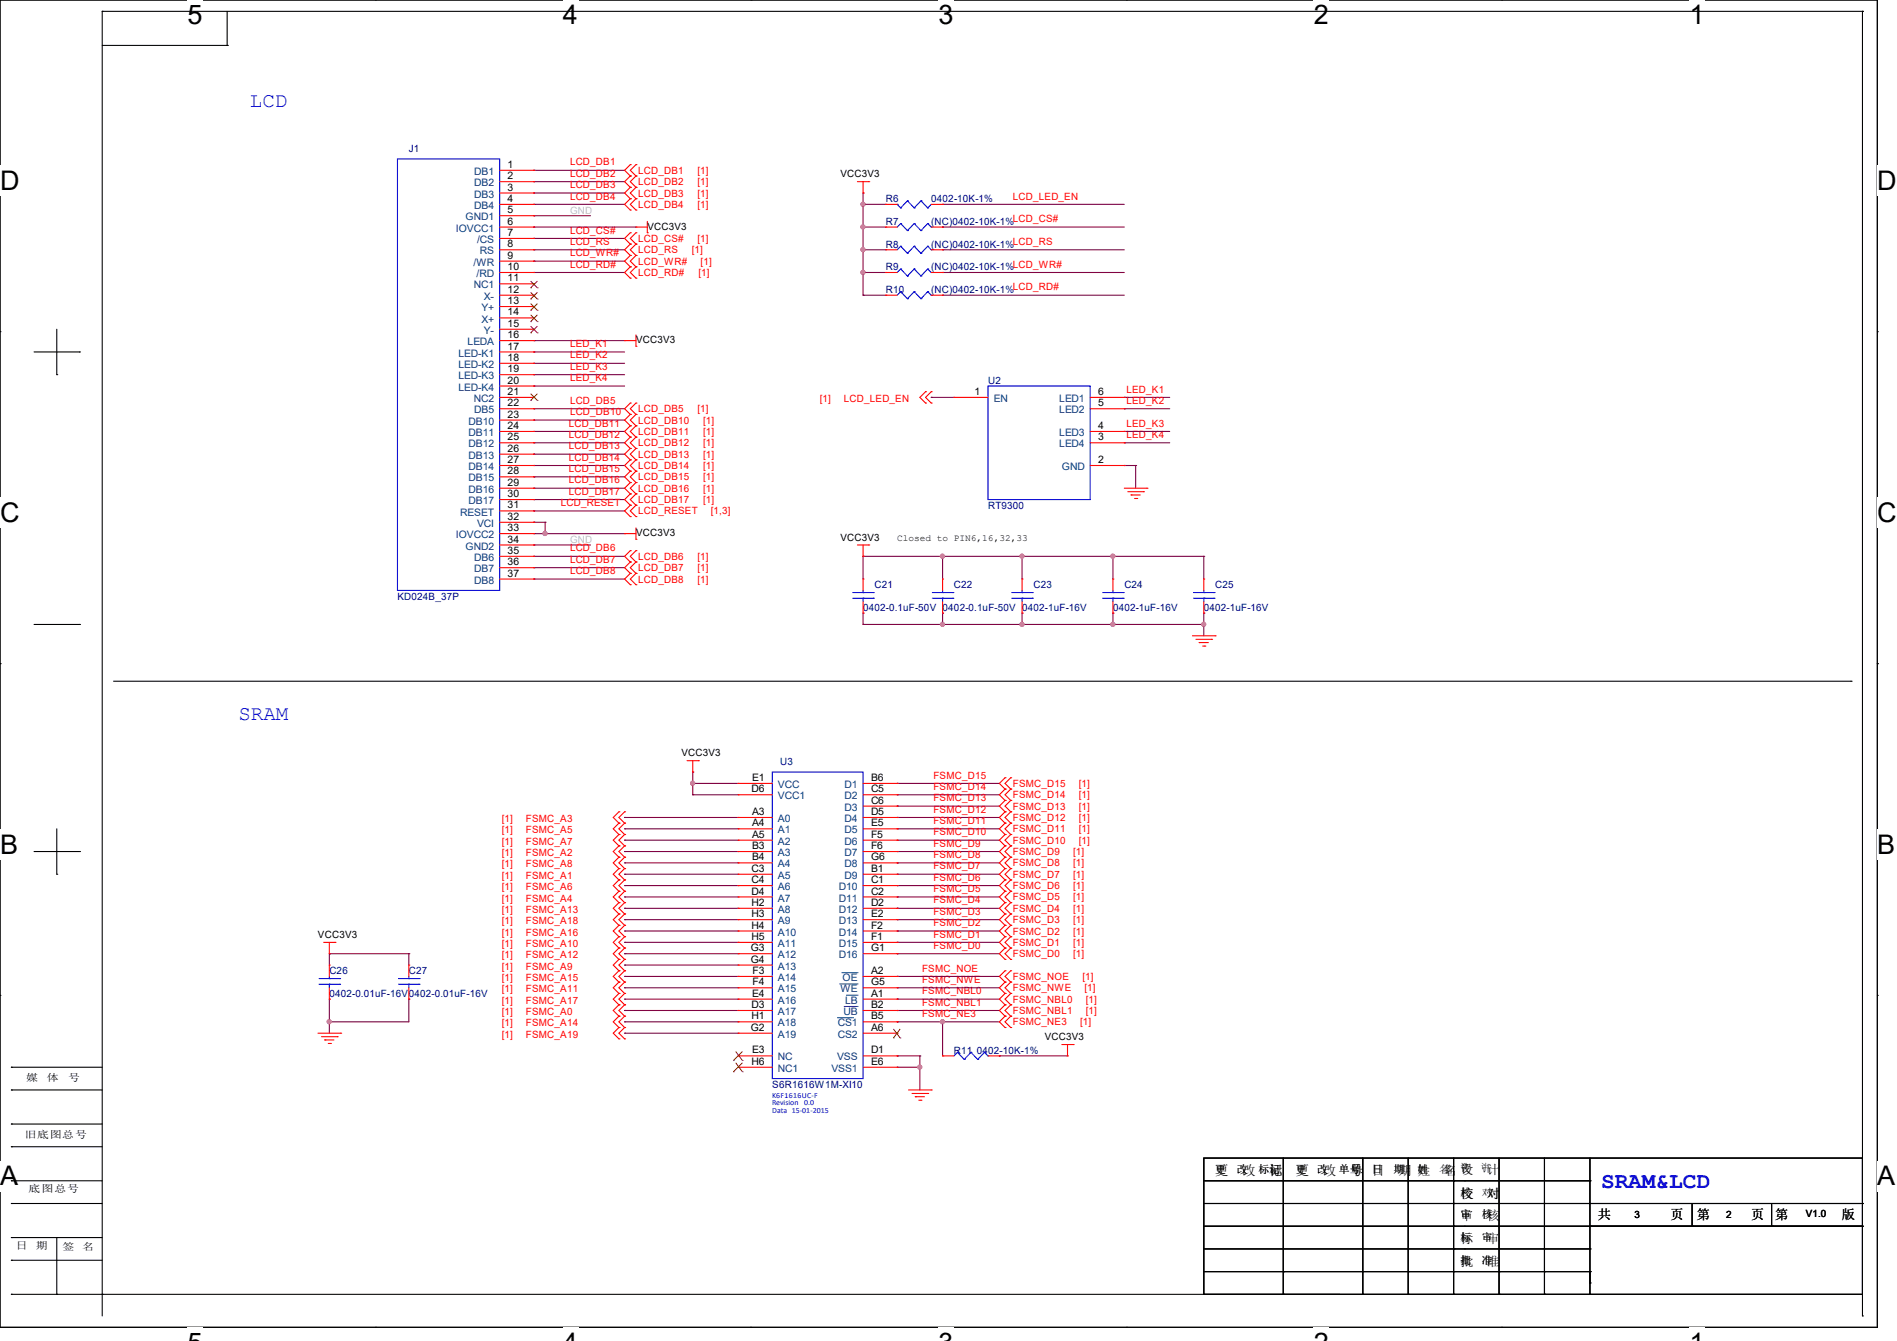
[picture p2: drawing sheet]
<svg xmlns="http://www.w3.org/2000/svg" width="297mm" height="210mm" viewBox="0 0 297 210" stroke-linecap="round" stroke-linejoin="round" font-family="sans-serif">
<path d="M0 0h293.9v207.9h-293.9z" fill="none" stroke="#000" stroke-width=".17"/>
<g fill="#fff">
<path d="M29.4 0h2.3v4.7h-2.3z"/>
<path d="M29.4 207.9h2.3v2.1h-2.3z"/>
</g>
<path d="M58.8 0h.1M58.8 207.9h.1" fill="none" stroke="#000" stroke-width=".17"/>
<g fill="#fff">
<path d="M88.1 0h2.4v4.7h-2.4z"/>
<path d="M88.1 207.9h2.4v2.1h-2.4z"/>
</g>
<path d="M117.6 0h.1M117.6 207.9h.1" fill="none" stroke="#000" stroke-width=".17"/>
<g fill="#fff">
<path d="M146.9 0h2.4v4.7h-2.4z"/>
<path d="M146.9 207.9h2.4v2.1h-2.4z"/>
</g>
<path d="M176.3 0h.1M176.3 207.9h.1" fill="none" stroke="#000" stroke-width=".17"/>
<g fill="#fff">
<path d="M205.7 0h2.4v4.7h-2.4z"/>
<path d="M205.7 207.9h2.4v2.1h-2.4z"/>
</g>
<path d="M235.1 0h.1M235.1 207.9h.1" fill="none" stroke="#000" stroke-width=".17"/>
<g fill="#fff">
<path d="M264.5 0h2.4v4.7h-2.4z"/>
<path d="M264.5 207.9h2.4v2.1h-2.4z"/>
<path d="M0 26h3v4.7h-3z"/>
<path d="M293.9 26h3.1v4.7h-3.1z"/>
<path d="M0 77.9h3v4.7h-3z"/>
<path d="M293.9 77.9h3.1v4.7h-3.1z"/>
</g>
<path d="M0 51.9h.1M293.9 51.9h.1" fill="none" stroke="#000" stroke-width=".17"/>
<g fill="#fff">
<path d="M0 129.9h2.8v4.7h-2.8z"/>
<path d="M293.9 129.9h2.9v4.7h-2.9z"/>
</g>
<path d="M0 103.9h.1M293.9 103.9h.1" fill="none" stroke="#000" stroke-width=".17"/>
<g fill="#fff">
<path d="M-.1 181.8h2.9v4.8h-2.9z"/>
<path d="M293.8 181.8h3v4.8h-3z"/>
</g>
<g fill="none" stroke="#000" stroke-width=".17">
<path d="M16 1.8h.1M16 7.1h19.6M16 1.8v204.3M16 1.8h275.6M35.6 7.1h.1M35.6 1.8v5.3M291.6 1.8h.1M291.6 1.8v179.6M5.3 55.1h7.1M8.9 58.7h.1M8.9 51.6v7.1M12.4 55.1h.1"/>
<path d="M5.3 97.8h7.1M12.4 97.8h.1M17.8 106.7h272M289.8 106.7h.1M5.3 133.3h7.1M8.9 136.9h.1M8.9 129.8v7.1M12.4 133.3h.1M0 155.9h.1M293.9 155.9h.1M1.8 167.1h.1M1.8 170.7h.1"/>
<path d="M1.8 176h.1M1.8 179.6h.1M1.8 167.1h14.2M1.8 170.7h14.2M1.8 176h14.2M1.8 179.6h14.2M1.8 184.9h.1M1.8 188.5h.1M1.8 193.8h.1M1.8 197.4h.1M1.8 184.9h14.2M1.8 188.5h14.2"/>
<path d="M1.8 193.8h14.2M1.8 197.4h14.2M8.9 193.8h.1M8.9 193.8v8.9M188.5 181.4h103.1v21.3h-103.1zM188.5 184.9h60.4M188.5 188.5h103.1M188.5 192h103.1M188.5 195.6h60.4M188.5 199.1h60.4M200.9 199.1h.1M200.9 181.4v21.3"/>
<path d="M213.4 199.1h.1M213.4 181.4v21.3M220.5 199.1h.1M220.5 181.4v21.3M227.6 199.1h.1M227.6 184.9h.1M227.6 188.5h.1M227.6 192h.1M227.6 195.6h.1M227.6 181.4v21.3M234.7 199.1h.1M234.7 181.4v21.3"/>
<path d="M241.8 199.1h.1M241.8 181.4v21.3M248.9 184.9h.1M248.9 199.1h.1M248.9 188.5h.1M248.9 192h.1M248.9 195.6h.1M248.9 181.4v21.3M264.9 192h.1M264.9 188.5v3.5M277.4 192h.1M277.4 188.5v3.5"/>
<path d="M291.6 188.5h.1M291.6 192h.1M1.8 202.7h.1M1.8 202.7h208M8.9 202.7h.1M16 202.7h.1M200.9 202.7h.1M213.4 202.7h.1M220.5 202.7h.1M227.6 202.7h.1M234.7 202.7h.1M241.8 202.7h.1"/>
<path d="M248.9 200.9h.1M248.9 202.7h.1M291.6 206.1h.1M291.6 202.7v3.4"/>
</g>
<g fill="none" stroke="#800040" stroke-width=".17">
<path d="M83.6 26.7h.1M83.6 28.4h.1M83.6 30.2h.1M83.6 32h.1M83.6 33.8h.1M83.6 35.6h.1M83.6 37.3h.1M83.6 39.1h.1M83.6 26.7h14.2M83.6 28.4h14.2M83.6 30.2h14.2M83.6 32h14.2"/>
<path d="M83.6 33.8h8.9M83.6 35.6h16M83.6 37.3h14.2M83.6 39.1h14.2M135.1 30.2h.1M135.1 32h.1M135.1 35.6h.1M135.1 39.1h.1M135.1 30.2v16M135.1 32h3.6M135.1 35.6h3.6M135.1 39.1h3.6"/>
<path d="M147.6 32h.1M147.6 35.6h.1M147.6 39.1h.1M147.6 32h28.4M147.6 35.6h28.4M147.6 39.1h28.4M83.6 40.9h.1M83.6 42.7h.1M83.6 53.3h.1M83.6 55.1h.1M83.6 56.9h.1M83.6 58.7h.1"/>
<path d="M83.6 40.9h14.2M83.6 42.7h14.2M83.6 53.3h14.2M83.6 55.1h14.2M83.6 56.9h14.2M83.6 58.7h14.2M135.1 42.7h.1M135.1 46.2h.1M135.1 42.7h3.6M135.1 46.2h3.6M147.6 42.7h.1M147.6 46.2h.1"/>
<path d="M147.6 42.7h28.4M147.6 46.2h28.4M83.6 60.5h.1M83.6 64h.1M83.6 65.8h.1M83.6 67.6h.1M83.6 69.3h.1M83.6 71.1h.1M83.6 72.9h.1M83.6 74.7h.1M83.6 76.5h.1M83.6 78.2h.1"/>
<path d="M83.6 69.3h14.2M83.6 60.5h14.2M83.6 64h14.2M83.6 65.8h14.2M83.6 67.6h14.2M83.6 71.1h14.2M83.6 72.9h14.2M83.6 74.7h14.2M83.6 76.5h14.2M83.6 78.2h14.2M145.8 62.2h.1M145.8 62.2h3.6"/>
<path d="M176 69.3h.1M176 62.2h.1M176 67.6h.1M176 64h.1M176 72.9h.1M176 69.3h7.1M176 64h7.1M176 67.6h7.1M176 72.9h1.8M176 62.2h7.1M177.8 72.9h.1M177.8 72.9v3.6"/>
<path d="M83.6 80h.1M83.6 81.8h.1M83.6 83.6h.1M83.6 85.3h.1M83.6 87.1h.1M83.6 88.9h.1M83.6 90.7h.1M83.6 87.1h14.2M83.6 80h14.2M83.6 81.8h1.7M83.6 83.6h14.2M83.6 85.3h8.9"/>
<path d="M83.6 88.9h14.2M83.6 90.7h14.2M85.3 81.8h.1M85.3 83.6h.1M85.3 81.8v1.8M135.1 87.1h.1M135.1 96h.1M135.1 97.8h.1M135.1 87.1h53.4M135.1 87.1v3.6M135.1 96v1.8M135.1 97.8h53.4"/>
<path d="M147.6 87.1h.1M147.6 97.8h.1M147.6 96h.1M147.6 87.1v3.6M147.6 96v1.8M160 87.1h.1M160 97.8h.1M160 96h.1M160 87.1v3.6M160 96v1.8M174.2 87.1h.1M174.2 96h.1"/>
<path d="M174.2 97.8h.1M174.2 87.1v3.6M174.2 96v1.8M188.5 87.1h.1M188.5 96h.1M188.5 97.8h.1M188.5 87.1v3.6M188.5 96v3.6M97.8 128h.1M97.8 129.8h.1M97.8 131.6h.1M97.8 133.3h.1"/>
<path d="M97.8 135.1h.1M97.8 136.9h.1M97.8 138.7h.1M97.8 128h17.8M97.8 129.8h17.8M97.8 131.6h17.8M97.8 133.3h17.8M97.8 135.1h17.8M97.8 136.9h17.8M97.8 138.7h17.8M108.5 120.9h.1M108.5 122.7h.1"/>
<path d="M108.5 124.5h.1M108.5 122.7h7.1M108.5 124.5h7.1M108.5 120.9v3.6M140.5 122.7h.1M140.5 124.5h.1M140.5 126.2h.1M140.5 128h.1M140.5 129.8h.1M140.5 131.6h.1M140.5 133.3h.1M140.5 135.1h.1"/>
<path d="M140.5 136.9h.1M140.5 138.7h.1M140.5 128h16M140.5 129.8h16M140.5 131.6h16M140.5 133.3h16M140.5 135.1h16M140.5 136.9h16M140.5 138.7h16M140.5 122.7h16M140.5 124.5h16M140.5 126.2h16"/>
<path d="M51.6 149.4h.1M51.6 156.5h.1M51.6 149.4h12.4M51.6 149.4v1.7M51.6 156.5v5.3M64 156.5h.1M64 149.4h.1M64 156.5v3.5h-12.4M64 149.4v1.7M97.8 140.5h.1M97.8 142.2h.1M97.8 144h.1"/>
<path d="M97.8 145.8h.1M97.8 147.6h.1M97.8 149.4h.1M97.8 151.1h.1M97.8 152.9h.1M97.8 154.7h.1M97.8 156.5h.1M97.8 158.2h.1M97.8 140.5h17.8M97.8 142.2h17.8M97.8 144h17.8M97.8 145.8h17.8"/>
<path d="M97.8 147.6h17.8M97.8 149.4h17.8M97.8 151.1h17.8M97.8 152.9h17.8M97.8 154.7h17.8M97.8 156.5h17.8M97.8 158.2h17.8M140.5 140.5h.1M140.5 142.2h.1M140.5 144h.1M140.5 145.8h.1M140.5 147.6h.1"/>
<path d="M140.5 149.4h.1M140.5 158.2h.1M140.5 156.5h.1M140.5 154.7h.1M140.5 152.9h.1M140.5 140.5h16M140.5 142.2h16M140.5 144h16M140.5 145.8h16M140.5 147.6h16M140.5 149.4h16M140.5 152.9h16"/>
<path d="M140.5 154.7h16M140.5 156.5h16M140.5 158.2h16M51.6 160h.1M97.8 160h.1M97.8 161.8h.1M97.8 160h17.8M97.8 161.8h17.8M140.5 160h.1M140.5 165.4h.1M140.5 167.1h.1M140.5 160h16"/>
<path d="M140.5 165.4h3.5M140.5 167.1h3.5M144 165.4h.1M144 167.1h.1M144 165.4v5.3M147.6 160h.1M147.6 160v5.4M156.5 165.4h.1M156.5 165.4h10.6"/>
</g>
<g fill="#f0f" stroke="#f0f" stroke-width=".17">
<circle cx="147.6" cy="87.1" r=".32"/>
<circle cx="135.1" cy="32" r=".32"/>
<circle cx="85.3" cy="83.5" r=".32"/>
<circle cx="135.1" cy="39.1" r=".32"/>
<circle cx="135.1" cy="35.5" r=".32"/>
<circle cx="135.1" cy="42.7" r=".32"/>
<circle cx="160" cy="87.1" r=".32"/>
<circle cx="147.6" cy="97.8" r=".32"/>
<circle cx="160" cy="97.8" r=".32"/>
<circle cx="174.2" cy="87.1" r=".32"/>
<circle cx="188.4" cy="97.8" r=".32"/>
<circle cx="174.2" cy="97.8" r=".32"/>
<circle cx="147.6" cy="160" r=".32"/>
<circle cx="51.5" cy="160" r=".32"/>
<circle cx="108.4" cy="122.7" r=".32"/>
<circle cx="144" cy="167.1" r=".32"/>
</g>
<g fill="none" stroke="#f00" stroke-width=".17">
<path d="M78.2 28.4h5.4M78.2 35.6h5.4M78.2 26.7h5.4M78.2 30.2h5.4M78.2 32h5.4M78.2 33.8h5.4M78.2 37.3h5.4M78.2 39.1h5.4M83.6 26.7h.1M83.6 28.4h.1M83.6 30.2h.1M83.6 32h.1"/>
<path d="M83.6 33.8h.1M83.6 35.6h.1M83.6 37.3h.1M83.6 39.1h.1M98.7 25.8h.1M98.7 27.6h.1M98.7 29.3h.1M98.7 31.1h.1M98.7 32.9h.1M98.7 36.4h.1M98.7 38.2h.1M98.7 25.8l-.9 .9 .9 .9"/>
<path d="M98.7 27.6l-.9 .8 .9 .9M98.7 29.3l-.9 .9 .9 .9M98.7 31.1l-.9 .9 .9 .9M98.7 36.4l-.9 .9 .9 .9M98.7 38.2l-.9 .9 .9 .9M99.6 35.6h.1M99.6 27.6h.1M99.6 25.8h.1M99.6 29.3h.1M99.6 31.1h.1M99.6 32.9h.1M99.6 38.2h.1"/>
<path d="M99.6 36.4h.1M99.6 35.6h1.7M99.6 25.8l-.9 .9 .9 .9M99.6 27.6l-.9 .8 .9 .9M99.6 29.3l-.9 .9 .9 .9M99.6 31.1l-.9 .9 .9 .9M99.6 36.4l-.9 .9 .9 .9M99.6 38.2l-.9 .9 .9 .9M101.3 36.4h.1M101.3 34.7v1.7M134.2 28.4h1.8M135.1 30.2h.1"/>
<path d="M135.1 28.4v1.8M136 28.4h.1M138.7 35.6h.1M138.7 39.1h.1M138.7 32h.1M138.7 35.6h1.8M138.7 32h1.8M138.7 39.1h1.8M145.8 35.6h1.8M145.8 32h1.8M145.8 39.1h1.8M147.6 35.6h.1"/>
<path d="M147.6 39.1h.1M147.6 32h.1M78.2 53.3h5.4M78.2 46.2h5.4M78.2 40.9h5.4M78.2 42.7h5.4M78.2 44.4h5.4M78.2 48h5.4M78.2 49.8h5.4M78.2 51.6h5.4M78.2 55.1h5.4M78.2 56.9h5.4"/>
<path d="M78.2 58.7h5.4M83.6 40.9h.1M83.6 42.7h.1M83.6 44.4h.1M83.6 46.2h.1M83.6 48h.1M83.6 49.8h.1M83.6 51.6h.1M83.6 53.3h.1M83.6 55.1h.1M83.6 56.9h.1M83.6 58.7h.1"/>
<path d="M97.8 53.3h.1M97.8 53.3h1.8M98.7 40h.1M98.7 41.8h.1M98.7 43.6h.1M98.7 40l-.9 .9 .9 .9M98.7 41.8l-.9 .9 .9 .9M99.6 54.2h.1M99.6 40h.1M99.6 41.8h.1M99.6 43.6h.1M99.6 52.5v1.7"/>
<path d="M99.6 40l-.9 .9 .9 .9M99.6 41.8l-.9 .9 .9 .9M138.7 46.2h.1M138.7 42.7h.1M138.7 46.2h1.8M138.7 42.7h1.8M145.8 46.2h1.8M145.8 42.7h1.8M147.6 46.2h.1M147.6 42.7h.1M78.2 76.5h5.4M78.2 62.2h5.4"/>
<path d="M78.2 72.9h5.4M78.2 69.3h5.4M78.2 67.6h5.4M78.2 64h5.4M78.2 60.5h5.4M78.2 65.8h5.4M78.2 71.1h5.4M78.2 74.7h5.4M78.2 78.2h5.4M83.6 60.5h.1M83.6 62.2h.1M83.6 64h.1"/>
<path d="M83.6 65.8h.1M83.6 67.6h.1M83.6 69.3h.1M83.6 71.1h.1M83.6 72.9h.1M83.6 74.7h.1M83.6 76.5h.1M83.6 78.2h.1M98.7 63.1h.1M98.7 64.9h.1M98.7 66.7h.1M98.7 68.5h.1"/>
<path d="M98.7 70.2h.1M98.7 72h.1M98.7 73.8h.1M98.7 75.6h.1M98.7 77.3h.1M98.7 79.1h.1M98.7 63.1l-.9 .9 .9 .9M98.7 64.9l-.9 .9 .9 .9M98.7 66.7l-.9 .9 .9 .9M98.7 68.5l-.9 .8 .9 .9M98.7 70.2l-.9 .9 .9 .9M98.7 72l-.9 .9 .9 .9"/>
<path d="M98.7 73.8l-.9 .9 .9 .9M98.7 75.6l-.9 .9 .9 .8M98.7 77.3l-.9 .9 .9 .9M98.7 79.1l-.9 .9 .9 .9M99.6 64.9h.1M99.6 63.1h.1M99.6 66.7h.1M99.6 68.5h.1M99.6 70.2h.1M99.6 72h.1M99.6 73.8h.1M99.6 75.6h.1"/>
<path d="M99.6 77.3h.1M99.6 79.1h.1M99.6 63.1l-.9 .9 .9 .9M99.6 64.9l-.9 .9 .9 .9M99.6 66.7l-.9 .9 .9 .9M99.6 68.5l-.9 .8 .9 .9M99.6 70.2l-.9 .9 .9 .9M99.6 72l-.9 .9 .9 .9M99.6 73.8l-.9 .9 .9 .9M99.6 75.6l-.9 .9 .9 .8M99.6 77.3l-.9 .9 .9 .9M99.6 79.1l-.9 .9 .9 .9"/>
<path d="M144.9 61.3h.1M144.9 63.1h.1M144.9 61.3l-.9 .9 .9 .9M145.8 61.3h.1M145.8 63.1h.1M145.8 61.3l-.9 .9 .9 .9M149.4 62.2h.1M149.4 62.2h5.3M170.7 62.2h5.3M170.7 72.9h5.3M170.7 69.3h5.3M170.7 67.6h5.3"/>
<path d="M170.7 64h5.3M176 72.9h.1M176 69.3h.1M176 67.6h.1M176 64h.1M176 62.2h.1M176 76.5h3.6M176.6 77h2.4M177.1 77.5h.1M177.1 77.5h1.4M177.6 78.1h.4M178 78.1h.1"/>
<path d="M179 77h.1M179.6 76.5h.1M78.2 85.3h5.4M78.2 83.6h5.4M78.2 81.8h5.4M78.2 87.1h5.4M78.2 88.9h5.4M78.2 90.7h5.4M78.2 80h5.4M83.6 81.8h.1M83.6 83.6h.1M83.6 85.3h.1"/>
<path d="M83.6 87.1h.1M83.6 88.9h.1M83.6 90.7h.1M83.6 80h.1M97.8 83.6h.1M97.8 83.6h1.8M98.7 86.2h.1M98.7 88h.1M98.7 89.8h.1M98.7 91.6h.1M98.7 80.9h.1M98.7 86.2l-.9 .9 .9 .9"/>
<path d="M98.7 88l-.9 .9 .9 .9M98.7 89.8l-.9 .9 .9 .9M99.6 84.5h.1M99.6 88h.1M99.6 86.2h.1M99.6 89.8h.1M99.6 91.6h.1M99.6 80.9h.1M99.6 82.7v1.8M99.6 86.2l-.9 .9 .9 .9M99.6 88l-.9 .9 .9 .9M99.6 89.8l-.9 .9 .9 .9"/>
<path d="M134.2 85.3h1.8M135.1 87.1h.1M135.1 90.7h.1M135.1 96h.1M135.1 85.3v1.8M135.1 90.7v1.8M135.1 94.2v1.8M136 85.3h.1M147.6 90.7h.1M147.6 96h.1M147.6 90.7v1.8M147.6 94.2v1.8"/>
<path d="M160 90.7h.1M160 96h.1M160 90.7v1.8M160 94.2v1.8M174.2 90.7h.1M174.2 96h.1M174.2 90.7v1.8M174.2 94.2v1.8M186.7 99.6h3.5M188.5 90.7h.1M188.5 96h.1M188.5 90.7v1.8"/>
<path d="M188.5 94.2v1.8M190.2 99.6h.1M107.6 119.1h1.7M108.5 119.1v1.8M109.3 119.1h.1M187.2 100.1h2.5M187.7 100.6h.1M187.7 100.6h1.5M188.3 101.2h.3M188.6 101.2h.1M189.7 100.1h.1M96.9 127.1h.1"/>
<path d="M96.9 128.9h.1M96.9 130.7h.1M96.9 132.5h.1M96.9 134.2h.1M96.9 136h.1M96.9 139.6h.1M96.9 137.8h.1M96.9 127.1l-.9 .9 .9 .9M96.9 128.9l-.9 .9 .9 .9M96.9 130.7l-.9 .9 .9 .9M96.9 132.5l-.9 .8 .9 .9M96.9 134.2l-.9 .9 .9 .9"/>
<path d="M96.9 139.6l-.9 .9 .9 .9M96.9 137.8l-.9 .9 .9 .9M96.9 136l-.9 .9 .9 .9M97.8 127.1h.1M97.8 128.9h.1M97.8 130.7h.1M97.8 132.5h.1M97.8 134.2h.1M97.8 136h.1M97.8 139.6h.1M97.8 137.8h.1M97.8 127.1l-.9 .9 .9 .9"/>
<path d="M97.8 128.9l-.9 .9 .9 .9M97.8 130.7l-.9 .9 .9 .9M97.8 132.5l-.9 .8 .9 .9M97.8 134.2l-.9 .9 .9 .9M97.8 139.6l-.9 .9 .9 .9M97.8 137.8l-.9 .9 .9 .9M97.8 136l-.9 .9 .9 .9M108.5 120.9h.1M115.6 128h.1M115.6 129.8h.1M115.6 131.6h.1M115.6 133.3h.1"/>
<path d="M115.6 135.1h.1M115.6 136.9h.1M115.6 138.7h.1M115.6 124.5h.1M115.6 122.7h.1M115.6 128h5.3M115.6 129.8h5.3M115.6 131.6h5.3M115.6 136.9h5.3M115.6 133.3h5.3M115.6 135.1h5.3M115.6 122.7h5.3"/>
<path d="M115.6 138.7h5.3M115.6 124.5h5.3M135.1 128h5.4M135.1 129.8h5.4M135.1 131.6h5.4M135.1 136.9h5.4M135.1 133.3h5.4M135.1 135.1h5.4M135.1 122.7h5.4M135.1 138.7h5.4M135.1 124.5h5.4M135.1 126.2h5.4"/>
<path d="M140.5 136.9h.1M140.5 122.7h.1M140.5 138.7h.1M140.5 124.5h.1M140.5 126.2h.1M140.5 128h.1M140.5 129.8h.1M140.5 131.6h.1M140.5 133.3h.1M140.5 135.1h.1M157.4 139.6h.1M157.4 137.8h.1"/>
<path d="M157.4 136h.1M157.4 134.2h.1M157.4 132.5h.1M157.4 130.7h.1M157.4 128.9h.1M157.4 127.1h.1M157.4 125.3h.1M157.4 123.6h.1M157.4 121.8h.1M157.4 139.6l-.9 .9 .9 .9M157.4 137.8l-.9 .9 .9 .9M157.4 136l-.9 .9 .9 .9"/>
<path d="M157.4 134.2l-.9 .9 .9 .9M157.4 132.5l-.9 .8 .9 .9M157.4 130.7l-.9 .9 .9 .9M157.4 128.9l-.9 .9 .9 .9M157.4 127.1l-.9 .9 .9 .9M157.4 125.3l-.9 .9 .9 .9M157.4 123.6l-.9 .9 .9 .8M157.4 121.8l-.9 .9 .9 .9M158.2 139.6h.1M158.2 137.8h.1M158.2 136h.1M158.2 134.2h.1"/>
<path d="M158.2 132.5h.1M158.2 130.7h.1M158.2 128.9h.1M158.2 127.1h.1M158.2 125.3h.1M158.2 123.6h.1M158.2 121.8h.1M158.2 139.6l-.8 .9 .8 .9M158.2 137.8l-.8 .9 .8 .9M158.2 136l-.8 .9 .8 .9M158.2 134.2l-.8 .9 .8 .9M158.2 132.5l-.8 .8 .8 .9"/>
<path d="M158.2 130.7l-.8 .9 .8 .9M158.2 128.9l-.8 .9 .8 .9M158.2 127.1l-.8 .9 .8 .9M158.2 125.3l-.8 .9 .8 .9M158.2 123.6l-.8 .9 .8 .8M158.2 121.8l-.8 .9 .8 .9M50.7 147.6h1.8M51.6 149.4h.1M51.6 151.1h.1M51.6 156.5h.1M51.6 147.6v1.8M51.6 151.1v1.8"/>
<path d="M51.6 154.7v1.8M52.5 147.6h.1M64 151.1h.1M64 156.5h.1M64 151.1v1.8M64 154.7v1.8M96.9 146.7h.1M96.9 148.5h.1M96.9 157.4h.1M96.9 159.1h.1M96.9 150.2h.1M96.9 152h.1"/>
<path d="M96.9 153.8h.1M96.9 155.6h.1M96.9 141.4h.1M96.9 143.1h.1M96.9 144.9h.1M96.9 146.7l-.9 .9 .9 .9M96.9 157.4l-.9 .8 .9 .9M96.9 148.5l-.9 .9 .9 .8M96.9 150.2l-.9 .9 .9 .9M96.9 152l-.9 .9 .9 .9M96.9 153.8l-.9 .9 .9 .9M96.9 155.6l-.9 .9 .9 .9"/>
<path d="M96.9 159.1l-.9 .9 .9 .9M96.9 141.4l-.9 .8 .9 .9M96.9 143.1l-.9 .9 .9 .9M96.9 144.9l-.9 .9 .9 .9M97.8 146.7h.1M97.8 148.5h.1M97.8 157.4h.1M97.8 159.1h.1M97.8 150.2h.1M97.8 152h.1M97.8 153.8h.1M97.8 155.6h.1"/>
<path d="M97.8 141.4h.1M97.8 143.1h.1M97.8 144.9h.1M97.8 146.7l-.9 .9 .9 .9M97.8 157.4l-.9 .8 .9 .9M97.8 148.5l-.9 .9 .9 .8M97.8 150.2l-.9 .9 .9 .9M97.8 152l-.9 .9 .9 .9M97.8 153.8l-.9 .9 .9 .9M97.8 155.6l-.9 .9 .9 .9M97.8 159.1l-.9 .9 .9 .9M97.8 141.4l-.9 .8 .9 .9"/>
<path d="M97.8 143.1l-.9 .9 .9 .9M97.8 144.9l-.9 .9 .9 .9M115.6 158.2h.1M115.6 140.5h.1M115.6 156.5h.1M115.6 152.9h.1M115.6 154.7h.1M115.6 149.4h.1M115.6 151.1h.1M115.6 142.2h.1M115.6 144h.1M115.6 145.8h.1"/>
<path d="M115.6 147.6h.1M115.6 147.6h5.3M115.6 156.5h5.3M115.6 152.9h5.3M115.6 158.2h5.3M115.6 140.5h5.3M115.6 142.2h5.3M115.6 144h5.3M115.6 145.8h5.3M115.6 154.7h5.3M115.6 149.4h5.3M115.6 151.1h5.3"/>
<path d="M135.1 147.6h5.4M135.1 156.5h5.4M135.1 152.9h5.4M135.1 158.2h5.4M135.1 140.5h5.4M135.1 142.2h5.4M135.1 144h5.4M135.1 145.8h5.4M135.1 154.7h5.4M135.1 149.4h5.4M140.5 156.5h.1M140.5 152.9h.1"/>
<path d="M140.5 158.2h.1M140.5 140.5h.1M140.5 142.2h.1M140.5 144h.1M140.5 147.6h.1M140.5 145.8h.1M140.5 149.4h.1M140.5 154.7h.1M157.4 148.5h.1M157.4 150.2h.1M157.4 146.7h.1M157.4 144.9h.1"/>
<path d="M157.4 143.1h.1M157.4 141.4h.1M157.4 157.4h.1M157.4 159.1h.1M157.4 155.6h.1M157.4 153.8h.1M157.4 152h.1M157.4 148.5l-.9 .9 .9 .8M157.4 146.7l-.9 .9 .9 .9M157.4 144.9l-.9 .9 .9 .9M157.4 143.1l-.9 .9 .9 .9M157.4 141.4l-.9 .8 .9 .9"/>
<path d="M157.4 157.4l-.9 .8 .9 .9M157.4 155.6l-.9 .9 .9 .9M157.4 153.8l-.9 .9 .9 .9M157.4 152l-.9 .9 .9 .9M157.4 159.1l-.9 .9 .9 .9M158.2 150.2h.1M158.2 148.5h.1M158.2 146.7h.1M158.2 144.9h.1M158.2 143.1h.1M158.2 141.4h.1M158.2 159.1h.1"/>
<path d="M158.2 157.4h.1M158.2 155.6h.1M158.2 153.8h.1M158.2 152h.1M158.2 148.5l-.8 .9 .8 .8M158.2 146.7l-.8 .9 .8 .9M158.2 144.9l-.8 .9 .8 .9M158.2 143.1l-.8 .9 .8 .9M158.2 141.4l-.8 .8 .8 .9M158.2 157.4l-.8 .8 .8 .9M158.2 155.6l-.8 .9 .8 .9M158.2 153.8l-.8 .9 .8 .9"/>
<path d="M158.2 152l-.8 .9 .8 .9M158.2 159.1l-.8 .9 .8 .9M49.8 161.8h3.5M50.3 162.3h2.5M50.8 162.9h.1M50.8 162.9h1.5M51.4 163.4h.3M51.7 163.4h.1M52.8 162.3h.1M53.3 161.8h.1M96.9 160.9h.1M96.9 162.7h.1"/>
<path d="M96.9 160.9l-.9 .9 .9 .9M97.8 160.9h.1M97.8 162.7h.1M97.8 160.9l-.9 .9 .9 .9M115.6 165.4h.1M115.6 161.8h.1M115.6 160h.1M115.6 167.1h.1M115.6 161.8h5.3M115.6 160h5.3M115.6 165.4h5.3M115.6 167.1h5.3"/>
<path d="M135.1 161.8h5.4M135.1 160h5.4M135.1 165.4h5.4M135.1 167.1h5.4M140.5 161.8h.1M140.5 160h.1M140.5 165.4h.1M140.5 167.1h.1M142.2 170.7h3.6M142.8 171.2h2.4M143.3 171.7h.1M143.3 171.7h1.4"/>
<path d="M143.8 172.3h.4M144.2 172.3h.1M145.2 171.2h.1M145.8 170.7h.1M147.6 165.4h.1M147.6 165.4h1.8M154.7 165.4h1.8M156.5 165.4h.1M157.4 160.9h.1M158.2 160.9h.1M166.2 163.6h1.8M167.1 165.4h.1"/>
<path d="M167.1 163.6v1.8M168 163.6h.1"/>
</g>
<g fill="none" stroke="#00f" stroke-width=".17">
<path d="M62.2 24.9h16v67.6h-16zM140.5 32h.1M140.5 32l.5 .6M141 35h.1M141 38.6h.1M141 32.6h.1M141 35l-.5 .6M141 35l1.1 1.1M141 38.6l-.5 .5M141 38.6l1.1 1.1M142.1 36.1h.1M142.1 39.7h.1"/>
<path d="M142.1 31.5h.1M142.1 31.5l1 1.1M142.1 31.5l-1.1 1.1M143.1 35h.1M143.1 38.6h.1M143.1 32.6h.1M143.1 35l-1 1.1M143.1 35l1.1 1.1M143.1 38.6l-1 1.1M143.1 38.6l1.1 1.1M144.2 36.1h.1M144.2 39.7h.1"/>
<path d="M144.2 31.5h.1M144.2 31.5l1 1.1M144.2 31.5l-1.1 1.1M145.2 35h.1M145.2 38.6h.1M145.2 32.6h.1M145.2 35l-1 1.1M145.2 35l.6 .6M145.2 38.6l-1 1.1M145.2 38.6l.6 .5M145.8 35.6h.1M145.8 39.1h.1"/>
<path d="M145.8 32l-.6 .6M141 45.7h.1M141 42.1h.1M141 45.7l-.5 .5M141 45.7l1.1 1.1M141 42.1l-.5 .6M141 42.1l1.1 1.1M142.1 46.8h.1M142.1 43.2h.1M143.1 45.7h.1M143.1 42.1h.1M143.1 45.7l-1 1.1"/>
<path d="M143.1 45.7l1.1 1.1M143.1 42.1l-1 1.1M143.1 42.1l1.1 1.1M144.2 46.8h.1M144.2 43.2h.1M145.2 45.7h.1M145.2 42.1h.1M145.2 45.7l-1 1.1M145.2 45.7l.6 .5M145.2 42.1l-1 1.1M145.2 42.1l.6 .6M145.8 46.2h.1"/>
<path d="M145.8 42.7h.1M154.7 60.5h16v17.7h-16zM133.5 93.7h3.2M133.5 92.8h3.2M135.1 92.8h.1M135.1 93.7h.1M135.1 92.5v.3M135.1 93.7v.5M136.7 93.7h.1M136.7 92.8h.1M146 93.7h3.2M146 92.8h3.2"/>
<path d="M147.6 92.8h.1M147.6 93.7h.1M147.6 92.5v.3M147.6 93.7v.5M149.2 93.7h.1M149.2 92.8h.1M158.4 93.7h3.2M158.4 92.8h3.2M160 92.8h.1M160 93.7h.1M160 92.5v.3M160 93.7v.5"/>
<path d="M161.6 93.7h.1M161.6 92.8h.1M172.6 93.7h3.3M172.6 92.8h3.3M174.2 92.8h.1M174.2 93.7h.1M174.2 92.5v.3M174.2 93.7v.5M175.9 93.7h.1M175.9 92.8h.1M186.9 93.7h3.2M186.9 92.8h3.2"/>
<path d="M188.5 92.8h.1M188.5 93.7h.1M188.5 92.5v.3M188.5 93.7v.5M190.1 93.7h.1M190.1 92.8h.1M120.9 120.9h14.2v48h-14.2zM50 154.1h3.2M50 153.2h3.2M51.6 153.2h.1M51.6 154.1h.1M51.6 152.9v.3"/>
<path d="M51.6 154.1v.6M53.2 154.1h.1M53.2 153.2h.1M62.4 154.1h3.2M62.4 153.2h3.2M64 153.2h.1M64 154.1h.1M64 152.9v.3M64 154.1v.6M65.6 154.1h.1M65.6 153.2h.1M149.9 164.8h.1"/>
<path d="M149.9 164.8l-.5 .6M149.9 164.8l1.1 1.1M151 165.9h.1M152 164.8h.1M152 164.8l-1 1.1M152 164.8l1.1 1.1M153.1 165.9h.1M154.1 164.8h.1M154.1 164.8l-1 1.1M154.1 164.8l.6 .6M154.7 165.4h.1"/>
</g>
<path d="M131.1 159.4h2.4M131.4 154.1h2.8M131.8 152.3h2.4M132.1 157.6h2.1M132.5 155.8h1.7M133.5 159.4h.1M134.2 155.8h.1M134.2 152.3h.1M134.2 157.6h.1M134.2 154.1h.1" fill="none" stroke="#004080" stroke-width=".16"/>
<g fill="none" stroke="#804000" stroke-width=".16">
<path d="M83.1 45.1h.1M83.1 46.8h.1M83.1 48.6h.1M83.1 50.4h.1M83.1 52.1h.1M83.1 44l1 1.1M83.1 45.8l1 1M83.1 47.5l1 1.1M83.1 49.3l1 1.1M83.1 51.1l1 1M84.1 45.1h.1M84.1 46.8h.1"/>
<path d="M84.1 48.6h.1M84.1 50.4h.1M84.1 52.1h.1M84.1 44l-1 1.1M84.1 45.8l-1 1M84.1 47.5l-1 1.1M84.1 49.3l-1 1.1M84.1 51.1l-1 1M83.1 62.7h.1M83.1 61.7l1 1M84.1 62.7h.1M84.1 61.7l-1 1"/>
<path d="M114.8 166.1h.1M114.8 167.8h.1M115.2 164.7l1 1.4M115.2 166.4l1 1.4M116.2 166.1h.1M116.2 167.8h.1M116.2 164.7l-1.4 1.4M116.2 166.4l-1.4 1.4M139.9 162.6h.1M139.9 161.1l1 1.5M140.9 162.6h.1M140.9 161.1l-1 1.5"/>
</g>
<g font-size="4.2">
<text x="29.4" y="3.8">5</text>
<text x="88.1" y="3.8">4</text>
<text x="146.9" y="3.8">3</text>
<text x="205.7" y="3.8">2</text>
<text x="264.5" y="3.8">1</text>
<text x="0" y="29.8">D</text>
<text x="293.9" y="29.8">D</text>
<text x="0" y="81.7">C</text>
<text x="293.9" y="81.7">C</text>
<text x="0" y="133.7">B</text>
<text x="293.9" y="133.7">B</text>
<text x="0" y="185.6">A</text>
<text x="293.9" y="185.6">A</text>
</g>
<text font-size="3.6" fill="#00f" x="250.7" y="186.1">SRAM&amp;LCD</text>
<g font-size="3.3" fill="#00f">
<text x="39.1" y="16.8">LCD</text>
<text x="37.3" y="112.8">SRAM</text>
</g>
<g font-size="2.1">
<text x="190.2" y="184.1">更</text>
<text x="194.5" y="184.1">改</text>
<text x="198.7" y="184.1">标</text>
<text x="198.7" y="184.1">记</text>
<text x="202.9" y="184.1">更</text>
<text x="207.1" y="184.1">改</text>
<text x="211.3" y="184.1">单</text>
<text x="211.3" y="184.1">号</text>
<text x="250.1" y="191">共</text>
<text x="261.5" y="191">页</text>
<text x="265.6" y="191">第</text>
<text x="274.1" y="191">页</text>
<text x="277.9" y="191">第</text>
<text x="288.4" y="191">版</text>
</g>
<g font-size="2">
<text x="218.9" y="184">期</text>
<text x="232.8" y="183.8">计</text>
<text x="232.8" y="187.5">对</text>
<text x="232.8" y="191.1">核</text>
<text x="232.8" y="194.6">审</text>
<text x="232.8" y="198.2">准</text>
</g>
<g font-size="1.7">
<text x="193.6" y="183.7">改</text>
<text x="197" y="183.7">标记</text>
<text x="206.2" y="183.7">改</text>
<text x="209.6" y="183.7">单号</text>
<text x="214.8" y="183.7">日</text>
<text x="218.2" y="183.7">期</text>
<text x="221.9" y="183.7">姓</text>
<text x="225.3" y="183.7">名</text>
<text x="225.8" y="183.7">名</text>
<text x="228.6" y="187.2">校</text>
<text x="228.6" y="190.8">审</text>
<text x="232" y="187.2">对</text>
<text x="232" y="190.8">核</text>
<text x="228.6" y="197.9">批</text>
<text x="228.6" y="194.4">标</text>
<text x="232" y="197.9">准</text>
<text x="232" y="194.4">审</text>
</g>
<g font-size="1.6" fill="#000080">
<text x="64" y="23.8">J1</text>
<text x="138.7" y="35.2">R7</text>
<text x="138.7" y="31.7">R6</text>
<text x="145.8" y="35.2">(NC)0402-10K-1%</text>
<text x="145.8" y="31.7">0402-10K-1%</text>
<text x="138.7" y="38.8">R8</text>
<text x="145.8" y="38.8">(NC)0402-10K-1%</text>
<text x="138.7" y="45.9">R10</text>
<text x="138.7" y="42.3">R9</text>
<text x="145.8" y="45.9">(NC)0402-10K-1%</text>
<text x="145.8" y="42.3">(NC)0402-10K-1%</text>
<text x="154.7" y="60.1">U2</text>
<text x="154.7" y="79.7">RT9300</text>
<text x="62.2" y="93.9">KD024B_37P</text>
<text x="135.1" y="95.7">0402-0.1uF-50V 0402-0.1uF-50V 0402-1uF-16V</text>
<text x="136.9" y="92.1">C21</text>
<text x="149.4" y="92.1">C22</text>
<text x="161.8" y="92.1">C23</text>
<text x="174.3" y="95.7">0402-1uF-16V</text>
<text x="176" y="92.1">C24</text>
<text x="188.5" y="95.7">0402-1uF-16V</text>
<text x="190.3" y="92.1">C25</text>
<text x="122.1" y="119.8">U3</text>
<text x="51.6" y="152.6">C26</text>
<text x="64" y="152.6">C27</text>
<text x="51.6" y="156.1">0402-0.01uF-16V0402-0.01uF-16V</text>
<text x="149.4" y="165">R11</text>
<text x="152.9" y="165">0402-10K-1%</text>
<text x="120.9" y="170.3">S6R1616W1M-XI10</text>
</g>
<g font-size="1.6" fill="#004080">
<text x="74.3" y="27.4">DB1</text>
<text x="74.3" y="29.2">DB2</text>
<text x="72.9" y="34.5">GND1</text>
<text x="74.3" y="30.9">DB3</text>
<text x="74.3" y="32.7">DB4</text>
<text x="71.4" y="36.3">IOVCC1</text>
<text x="74.1" y="41.6">/WR</text>
<text x="74.7" y="38.1">/CS</text>
<text x="75.1" y="39.8">RS</text>
<text x="74.2" y="45.2">NC1</text>
<text x="74.6" y="43.4">/RD</text>
<text x="75.7" y="46.9">X-</text>
<text x="75.4" y="48.7">Y+</text>
<text x="75.4" y="50.5">X+</text>
<text x="75.7" y="52.3">Y-</text>
<text x="71.8" y="55.8">LED-K1</text>
<text x="71.8" y="57.6">LED-K2</text>
<text x="71.8" y="59.4">LED-K3</text>
<text x="73.2" y="54.1">LEDA</text>
<text x="71.8" y="61.2">LED-K4</text>
<text x="74.2" y="63">NC2</text>
<text x="74.3" y="64.7">DB5</text>
<text x="155.6" y="63">EN</text>
<text x="165.8" y="64.7">LED2</text>
<text x="165.8" y="63">LED1</text>
<text x="73.4" y="66.5">DB10</text>
<text x="73.4" y="68.3">DB11</text>
<text x="73.4" y="70.1">DB12</text>
<text x="73.4" y="71.8">DB13</text>
<text x="165.8" y="70.1">LED4</text>
<text x="165.8" y="68.3">LED3</text>
<text x="73.4" y="73.6">DB14</text>
<text x="73.4" y="75.4">DB15</text>
<text x="73.4" y="77.2">DB16</text>
<text x="166.3" y="73.6">GND</text>
<text x="72.1" y="80.7">RESET</text>
<text x="73.4" y="79">DB17</text>
<text x="74.7" y="82.5">VCI</text>
<text x="71.4" y="84.3">IOVCC2</text>
<text x="72.9" y="86.1">GND2</text>
<text x="74.3" y="87.8">DB6</text>
<text x="74.3" y="89.6">DB7</text>
<text x="74.3" y="91.4">DB8</text>
<text x="121.8" y="125.2">VCC1</text>
<text x="121.8" y="123.4">VCC</text>
<text x="132.2" y="123.4">D1</text>
<text x="132.2" y="125.2">D2</text>
<text x="121.8" y="128.7">A0</text>
<text x="121.8" y="130.5">A1</text>
<text x="132.2" y="127">D3</text>
<text x="132.2" y="128.7">D4</text>
<text x="132.2" y="130.5">D5</text>
<text x="121.8" y="132.3">A2</text>
<text x="121.8" y="134.1">A3</text>
<text x="121.8" y="135.8">A4</text>
<text x="121.8" y="137.6">A5</text>
<text x="132.2" y="137.6">D9</text>
<text x="132.2" y="132.3">D6</text>
<text x="132.2" y="134.1">D7</text>
<text x="132.2" y="135.8">D8</text>
<text x="121.8" y="139.4">A6</text>
<text x="121.8" y="141.2">A7</text>
<text x="121.8" y="143">A8</text>
<text x="131.3" y="139.4">D10</text>
<text x="131.3" y="141.2">D11</text>
<text x="131.3" y="143">D12</text>
<text x="121.8" y="144.7">A9</text>
<text x="121.8" y="146.5">A10</text>
<text x="121.8" y="148.3">A11</text>
<text x="131.3" y="144.7">D13</text>
<text x="131.3" y="148.3">D15</text>
<text x="131.3" y="146.5">D14</text>
<text x="121.8" y="153.6">A14</text>
<text x="121.8" y="155.4">A15</text>
<text x="121.8" y="150.1">A12</text>
<text x="121.8" y="151.8">A13</text>
<text x="131.3" y="150.1">D16</text>
<text x="131.6" y="155.4">WE</text>
<text x="131.9" y="153.6">OE</text>
<text x="121.8" y="159">A17</text>
<text x="121.8" y="157.2">A16</text>
<text x="121.8" y="160.7">A18</text>
<text x="131.2" y="160.7">CS1</text>
<text x="132" y="159">UB</text>
<text x="132.3" y="157.2">LB</text>
<text x="121.8" y="166.1">NC</text>
<text x="121.8" y="162.5">A19</text>
<text x="121.8" y="167.9">NC1</text>
<text x="130.2" y="167.9">VSS1</text>
<text x="131.1" y="166.1">VSS</text>
<text x="131.2" y="162.5">CS2</text>
</g>
<g font-size="1.6">
<text x="79.5" y="26.3">1</text>
<text x="79.5" y="28.1">2</text>
<text x="79.5" y="29.8">3</text>
<text x="131.6" y="27.8">VCC3V3</text>
<text x="79.5" y="31.6">4</text>
<text x="79.5" y="33.4">5</text>
<text x="79.5" y="35.2">6</text>
<text x="101.4" y="35.9">VCC3V3</text>
<text x="79.5" y="37">7</text>
<text x="79.5" y="38.7">8</text>
<text x="79.5" y="40.5">9</text>
<text x="79.5" y="42.3">10</text>
<text x="79.5" y="44.1">11</text>
<text x="79.5" y="45.8">12</text>
<text x="79.5" y="47.6">13</text>
<text x="79.5" y="49.4">14</text>
<text x="79.5" y="51.2">15</text>
<text x="79.5" y="53">16</text>
<text x="99.6" y="53.7">VCC3V3</text>
<text x="79.5" y="54.7">17</text>
<text x="79.5" y="56.5">18</text>
<text x="79.5" y="58.3">19</text>
<text x="79.5" y="60.1">20</text>
<text x="79.5" y="61.8">21</text>
<text x="79.5" y="63.6">22</text>
<text x="79.5" y="65.4">23</text>
<text x="152.6" y="61.8">1</text>
<text x="171.9" y="63.6">5</text>
<text x="171.9" y="61.8">6</text>
<text x="79.5" y="67.2">24</text>
<text x="79.5" y="69">25</text>
<text x="79.5" y="70.7">26</text>
<text x="171.9" y="69">3</text>
<text x="171.9" y="67.2">4</text>
<text x="79.5" y="72.5">27</text>
<text x="79.5" y="74.3">28</text>
<text x="79.5" y="76.1">29</text>
<text x="79.5" y="77.9">30</text>
<text x="171.9" y="72.5">2</text>
<text x="79.5" y="81.4">32</text>
<text x="79.5" y="83.2">33</text>
<text x="79.5" y="79.6">31</text>
<text x="99.6" y="83.9">VCC3V3</text>
<text x="79.5" y="85">34</text>
<text x="79.5" y="86.7">35</text>
<text x="79.5" y="88.5">36</text>
<text x="131.6" y="84.7">VCC3V3</text>
<text x="79.5" y="90.3">37</text>
<text x="106.7" y="118.4">VCC3V3</text>
<text x="117.7" y="124.1">D6</text>
<text x="117.7" y="122.3">E1</text>
<text x="136.4" y="122.3">B6</text>
<text x="136.4" y="124.1">C5</text>
<text x="136.4" y="125.9">C6</text>
<text x="117.7" y="127.6">A3</text>
<text x="117.7" y="129.4">A4</text>
<text x="117.7" y="131.2">A5</text>
<text x="136.4" y="127.6">D5</text>
<text x="136.4" y="129.4">E5</text>
<text x="136.4" y="131.2">F5</text>
<text x="117.7" y="136.5">C3</text>
<text x="117.7" y="133">B3</text>
<text x="117.7" y="134.7">B4</text>
<text x="136.4" y="136.5">B1</text>
<text x="136.4" y="133">F6</text>
<text x="136.4" y="134.7">G6</text>
<text x="117.7" y="138.3">C4</text>
<text x="117.7" y="140.1">D4</text>
<text x="117.7" y="141.9">H2</text>
<text x="117.7" y="143.6">H3</text>
<text x="136.4" y="138.3">C1</text>
<text x="136.4" y="140.1">C2</text>
<text x="136.4" y="141.9">D2</text>
<text x="136.4" y="143.6">E2</text>
<text x="49.8" y="146.9">VCC3V3</text>
<text x="117.5" y="149">G3</text>
<text x="117.7" y="145.4">H4</text>
<text x="117.7" y="147.2">H5</text>
<text x="136.4" y="147.2">F1</text>
<text x="136.4" y="145.4">F2</text>
<text x="136.4" y="149">G1</text>
<text x="117.5" y="150.7">G4</text>
<text x="117.8" y="152.5">F3</text>
<text x="117.8" y="154.3">F4</text>
<text x="136.4" y="152.5">A2</text>
<text x="136.4" y="154.3">G5</text>
<text x="117.5" y="161.4">G2</text>
<text x="117.7" y="157.9">D3</text>
<text x="117.7" y="159.6">H1</text>
<text x="117.7" y="156.1">E4</text>
<text x="136.4" y="156.1">A1</text>
<text x="136.4" y="161.4">A6</text>
<text x="136.4" y="157.9">B2</text>
<text x="136.4" y="159.6">B5</text>
<text x="117.7" y="166.8">H6</text>
<text x="117.7" y="165">E3</text>
<text x="136.4" y="165">D1</text>
<text x="136.4" y="166.8">E6</text>
<text x="163.6" y="162.9">VCC3V3</text>
<text x="4.1" y="169.2">媒</text>
<text x="7.3" y="169.2">体</text>
<text x="10.7" y="169.2">号</text>
<text x="3.9" y="178.1">旧底图总号</text>
<text x="228.6" y="183.5">设</text>
<text x="4.4" y="186.7">底图总号</text>
<text x="255.9" y="190.8">3</text>
<text x="270.3" y="190.8">2</text>
<text x="282.7" y="190.6">V1.0</text>
<text x="2.5" y="195.6">日</text>
<text x="5.6" y="195.6">期</text>
<text x="9.8" y="195.7">签</text>
<text x="12.9" y="195.7">名</text>
</g>
<g font-size="1.6" fill="#f00">
<text x="89.2" y="25.9">LCD_DB1</text>
<text x="89.2" y="27.7">LCD_DB2</text>
<text x="89.2" y="29.5">LCD_DB3</text>
<text x="99.9" y="27.2">LCD_DB1</text>
<text x="99.9" y="29">LCD_DB2</text>
<text x="109.2" y="27.2">[1]</text>
<text x="109.2" y="29">[1]</text>
<text x="89.2" y="31.2">LCD_DB4</text>
<text x="99.9" y="30.8">LCD_DB3</text>
<text x="99.9" y="32.6">LCD_DB4</text>
<text x="109.2" y="30.8">[1]</text>
<text x="109.2" y="32.6">[1]</text>
<text x="158.6" y="31.2">LCD_LED_EN</text>
<text x="158.6" y="34.8">LCD_CS#</text>
<text x="89.2" y="36.6">LCD_CS#</text>
<text x="89.2" y="38.4">LCD_RS</text>
<text x="89.2" y="40.1">LCD_WR#</text>
<text x="89.2" y="41.9">LCD_RD#</text>
<text x="99.9" y="37.9">LCD_CS#</text>
<text x="99.9" y="39.7">LCD_RS</text>
<text x="99.9" y="41.4">LCD_WR#</text>
<text x="108.3" y="39.7">[1]</text>
<text x="109.2" y="37.9">[1]</text>
<text x="109.7" y="41.4">[1]</text>
<text x="158.6" y="38.4">LCD_RS</text>
<text x="158.6" y="41.9">LCD_WR#</text>
<text x="99.9" y="43.2">LCD_RD#</text>
<text x="109.4" y="43.2">[1]</text>
<text x="158.6" y="45.5">LCD_RD#</text>
<text x="89.2" y="54.4">LED_K1</text>
<text x="89.2" y="56.1">LED_K2</text>
<text x="89.2" y="57.9">LED_K3</text>
<text x="89.2" y="59.7">LED_K4</text>
<text x="89.2" y="63.2">LCD_DB5</text>
<text x="89.2" y="65">LCD_DB10</text>
<text x="99.9" y="64.6">LCD_DB5</text>
<text x="109.2" y="64.6">[1]</text>
<text x="128.4" y="62.9">[1]</text>
<text x="132.1" y="62.9">LCD_LED_EN</text>
<text x="176.4" y="61.5">LED_K1</text>
<text x="176.4" y="63.2">LED_K2</text>
<text x="89.1" y="66.8">LCD_DB11</text>
<text x="89.1" y="68.6">LCD_DB12</text>
<text x="89.1" y="70.4">LCD_DB13</text>
<text x="99.9" y="66.3">LCD_DB10</text>
<text x="99.9" y="68.1">LCD_DB11</text>
<text x="99.9" y="69.9">LCD_DB12</text>
<text x="99.9" y="71.7">LCD_DB13</text>
<text x="110.1" y="66.3">[1]</text>
<text x="110.1" y="68.1">[1]</text>
<text x="110.1" y="69.9">[1]</text>
<text x="110.1" y="71.7">[1]</text>
<text x="176.4" y="68.6">LED_K4</text>
<text x="176.4" y="66.8">LED_K3</text>
<text x="89.1" y="72.1">LCD_DB14</text>
<text x="89.1" y="73.9">LCD_DB15</text>
<text x="89.1" y="75.7">LCD_DB16</text>
<text x="89.1" y="77.5">LCD_DB17</text>
<text x="99.9" y="73.4">LCD_DB14</text>
<text x="99.9" y="75.2">LCD_DB15</text>
<text x="99.9" y="77">LCD_DB16</text>
<text x="110.1" y="73.4">[1]</text>
<text x="110.1" y="75.2">[1]</text>
<text x="110.1" y="77">[1]</text>
<text x="87.8" y="79.2">LCD_RESET</text>
<text x="99.9" y="78.8">LCD_DB17</text>
<text x="99.9" y="80.6">LCD_RESET</text>
<text x="110.1" y="78.8">[1]</text>
<text x="111.3" y="80.6">[1,3]</text>
<text x="89.2" y="86.4">LCD_DB6</text>
<text x="89.2" y="88.1">LCD_DB7</text>
<text x="89.2" y="89.9">LCD_DB8</text>
<text x="99.9" y="87.7">LCD_DB6</text>
<text x="99.9" y="89.5">LCD_DB7</text>
<text x="109.2" y="87.7">[1]</text>
<text x="109.2" y="89.5">[1]</text>
<text x="99.9" y="91.2">LCD_DB8</text>
<text x="109.2" y="91.2">[1]</text>
<text x="146.1" y="121.9">FSMC_D15</text>
<text x="146.1" y="123.7">FSMC_D14</text>
<text x="146.1" y="125.5">FSMC_D13</text>
<text x="158.6" y="125">FSMC_D14</text>
<text x="158.6" y="123.2">FSMC_D15</text>
<text x="168.9" y="125">[1]</text>
<text x="168.9" y="123.2">[1]</text>
<text x="78.6" y="128.7">[1]</text>
<text x="78.6" y="130.5">[1]</text>
<text x="82.3" y="128.7">FSMC_A3</text>
<text x="82.3" y="130.5">FSMC_A5</text>
<text x="146.1" y="127.3">FSMC_D12</text>
<text x="146.1" y="129">FSMC_D11</text>
<text x="146.1" y="130.8">FSMC_D10</text>
<text x="158.6" y="130.3">FSMC_D11</text>
<text x="158.6" y="128.6">FSMC_D12</text>
<text x="158.6" y="126.8">FSMC_D13</text>
<text x="168.9" y="130.3">[1]</text>
<text x="168.9" y="128.6">[1]</text>
<text x="168.9" y="126.8">[1]</text>
<text x="78.6" y="132.3">[1]</text>
<text x="78.6" y="134.1">[1]</text>
<text x="78.6" y="135.8">[1]</text>
<text x="78.6" y="137.6">[1]</text>
<text x="82.3" y="132.3">FSMC_A7</text>
<text x="82.3" y="134.1">FSMC_A2</text>
<text x="82.3" y="135.8">FSMC_A8</text>
<text x="82.3" y="137.6">FSMC_A1</text>
<text x="146.1" y="132.6">FSMC_D9</text>
<text x="146.1" y="134.4">FSMC_D8</text>
<text x="146.1" y="136.1">FSMC_D7</text>
<text x="146.1" y="137.9">FSMC_D6</text>
<text x="158.6" y="137.5">FSMC_D7</text>
<text x="158.6" y="135.7">FSMC_D8</text>
<text x="158.6" y="133.9">FSMC_D9</text>
<text x="158.6" y="132.1">FSMC_D10</text>
<text x="168" y="137.5">[1]</text>
<text x="168" y="135.7">[1]</text>
<text x="168" y="133.9">[1]</text>
<text x="168.9" y="132.1">[1]</text>
<text x="78.6" y="143">[1]</text>
<text x="78.6" y="141.2">[1]</text>
<text x="78.6" y="139.4">[1]</text>
<text x="82.3" y="143">FSMC_A13</text>
<text x="82.3" y="141.2">FSMC_A4</text>
<text x="82.3" y="139.4">FSMC_A6</text>
<text x="146.1" y="139.7">FSMC_D5</text>
<text x="146.1" y="141.5">FSMC_D4</text>
<text x="146.1" y="143.3">FSMC_D3</text>
<text x="158.6" y="142.8">FSMC_D4</text>
<text x="158.6" y="141">FSMC_D5</text>
<text x="158.6" y="139.2">FSMC_D6</text>
<text x="168" y="142.8">[1]</text>
<text x="168" y="141">[1]</text>
<text x="168" y="139.2">[1]</text>
<text x="78.6" y="148.3">[1]</text>
<text x="78.6" y="144.7">[1]</text>
<text x="78.6" y="146.5">[1]</text>
<text x="82.3" y="148.3">FSMC_A10</text>
<text x="82.3" y="144.7">FSMC_A18</text>
<text x="82.3" y="146.5">FSMC_A16</text>
<text x="146.1" y="145">FSMC_D2</text>
<text x="146.1" y="146.8">FSMC_D1</text>
<text x="146.1" y="148.6">FSMC_D0</text>
<text x="158.6" y="149.9">FSMC_D0</text>
<text x="158.6" y="148.1">FSMC_D1</text>
<text x="158.6" y="146.3">FSMC_D2</text>
<text x="158.6" y="144.6">FSMC_D3</text>
<text x="168" y="149.9">[1]</text>
<text x="168" y="148.1">[1]</text>
<text x="168" y="146.3">[1]</text>
<text x="168" y="144.6">[1]</text>
<text x="78.6" y="150.1">[1]</text>
<text x="78.6" y="151.8">[1]</text>
<text x="78.6" y="153.6">[1]</text>
<text x="78.6" y="155.4">[1]</text>
<text x="82.3" y="150.1">FSMC_A12</text>
<text x="82.3" y="151.8">FSMC_A9</text>
<text x="82.3" y="153.6">FSMC_A15</text>
<text x="82.3" y="155.4">FSMC_A11</text>
<text x="144.4" y="155.7">FSMC_NBL0</text>
<text x="144.4" y="153.9">FSMC_NWE</text>
<text x="144.4" y="152.1">FSMC_NOE</text>
<text x="158.6" y="155.2">FSMC_NWE</text>
<text x="158.6" y="153.5">FSMC_NOE</text>
<text x="169.5" y="153.5">[1]</text>
<text x="169.8" y="155.2">[1]</text>
<text x="78.6" y="159">[1]</text>
<text x="78.6" y="157.2">[1]</text>
<text x="78.6" y="160.7">[1]</text>
<text x="82.3" y="159">FSMC_A0</text>
<text x="82.3" y="157.2">FSMC_A17</text>
<text x="82.3" y="160.7">FSMC_A14</text>
<text x="144.4" y="157.5">FSMC_NBL1</text>
<text x="144.4" y="159.3">FSMC_NE3</text>
<text x="158.6" y="158.8">FSMC_NBL1</text>
<text x="158.6" y="157">FSMC_NBL0</text>
<text x="158.6" y="160.6">FSMC_NE3</text>
<text x="169.1" y="160.6">[1]</text>
<text x="170" y="158.8">[1]</text>
<text x="170" y="157">[1]</text>
<text x="78.6" y="162.5">[1]</text>
<text x="82.3" y="162.5">FSMC_A19</text>
</g>
<g font-size="1.6" fill="#c0c0c0">
<text x="89.2" y="33.4">GND</text>
<text x="89.2" y="85">GND</text>
</g>
<text font-size="1.5" x="140.5" y="84.8">Closed to PIN6,16,32,33</text>
<g font-size="1.2" fill="#00f">
<text x="120.9" y="171.9">K6F1616UC-F</text>
<text x="120.9" y="173.1">Revision</text>
<text x="125.9" y="173.1">0.0</text>
<text x="120.9" y="174.3">Data 15-01-2015</text>
</g>
<text font-size="1.2" x="231.9" y="183.1">计</text>
</svg>
